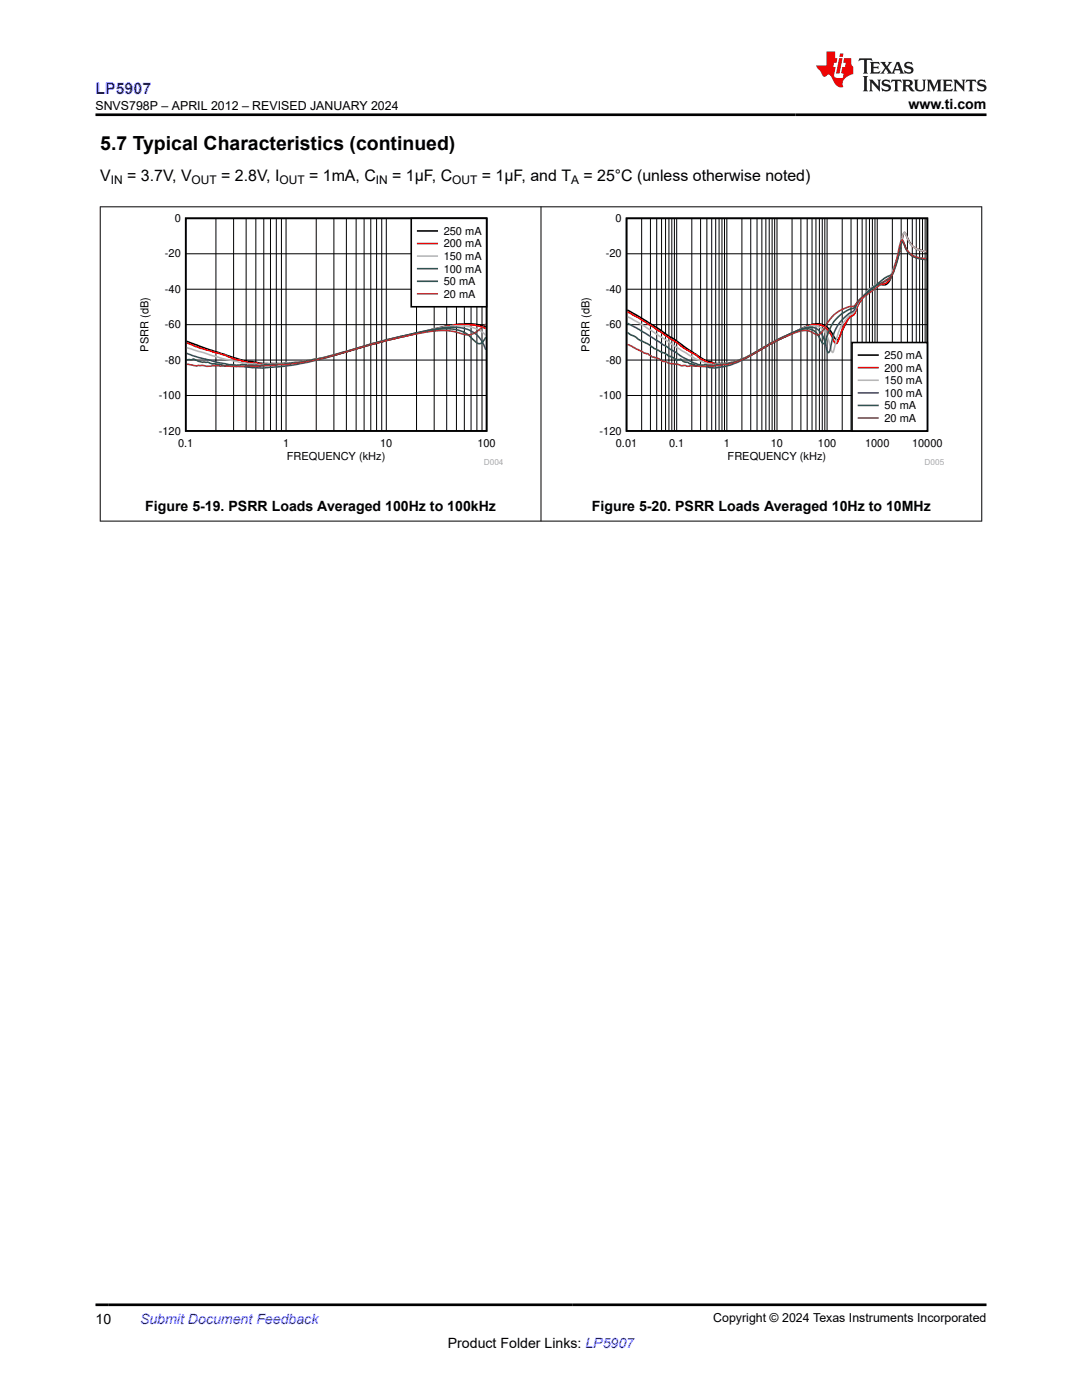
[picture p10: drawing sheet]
<svg xmlns="http://www.w3.org/2000/svg" width="216mm" height="279mm" viewBox="0 0 216 279" stroke-linecap="round" stroke-linejoin="round" font-family="sans-serif">
<path d="M37.1 43.6h60v42.4h-60zM96.9 65.3a15.9 15.9 0 0 0-9.3 .1l-10.6 2.6-12.5 3.4-2.6 .6-3.6 .4-4 .1a11.7 11.7 0 0 1-4-.3 23.2 23.2 0 0 1-6-1.6l-7.1-2.5" fill="none" stroke="#000" stroke-width=".32"/>
<g fill="none" stroke="#000" stroke-width=".2">
<path d="M37.1 57.7h60M37.1 50.6h60M43.1 43.6v42.4M46.6 43.6v42.4M49.1 43.6v42.4M51 43.6v42.4M52.6 43.6v42.4M54 43.6v42.4M55.1 43.6v42.4M56.2 43.6v42.4M57.1 43.6v42.4M63.1 43.6v42.4"/>
<path d="M66.6 43.6v42.4M69.1 43.6v42.4M71.1 43.6v42.4M72.7 43.6v42.4M74 43.6v42.4M75.1 43.6v42.4M76.2 43.6v42.4M77.1 43.6v42.4M83.1 43.6v42.4M86.6 43.6v42.4M89.1 43.6v42.4M91.1 43.6v42.4"/>
<path d="M92.7 43.6v42.4M94 43.6v42.4M95.2 43.6v42.4M96.2 43.6v42.4M37.1 78.9h60M37.1 71.9h60M37.1 64.8h60"/>
</g>
<path d="M96.9 65.6a13.8 13.8 0 0 0-8.8-.3l-10.9 2.6-12.9 3.6-6 1-1.5 .2-1.6-.1a12.1 12.1 0 0 1-4-.2 12 12 0 0 1-4-.6l-2.2-.9-5.1-1.4-2.7-1.1" fill="none" stroke="#f00" stroke-width=".32"/>
<path d="M96.9 66.9a8.1 8.1 0 0 0-6.8-1.8l-4.2 .7-8.7 2-13.4 3.7-3.1 .6-5 .5-4 .1-3.6-.3-3.8-.8-7.1-2.2" fill="none" stroke="#b8b8b8" stroke-width=".32"/>
<path d="M96.9 69.8a6.4 6.4 0 0 0-7.1-4.5l-3.7 .5-6.2 1.4-5.6 1.4-10.2 3.1-4.6 1-2.9 .4-4.3 .4-5.6-.5-3.4-.7-3.6-.9-2.5-.9" fill="none" stroke="#295c75" stroke-width=".32"/>
<path d="M96.9 67.3l-.4 .7a.94 .94 0 0 1-.8 .6 .94 .94 0 0 1-.9-.4 7.6 7.6 0 0 0-7.4-2.5l-4.4 .8-5.8 1.3-12.9 3.7-4.8 .9-2.9 .3-3.6 .1-1.3 .2-3.4-.3-1.1 .2-1.5-.1a2.15 2.15 0 0 1-1.8 0l-.6-.1a2.86 2.86 0 0 1-1.8-.4h-.3a5.4 5.4 0 0 1-2.6-.6l-.5 .1h-.9" fill="none" stroke="#286b48" stroke-width=".32"/>
<path d="M96.9 64.7l-1.1 .9a3.3 3.3 0 0 1-4.2 .9 18.1 18.1 0 0 0-9.1 .2l-8.2 1.9-9.5 2.8-2.9 .7-4.4 .6-6.5 .4-3.8 .1-4.4-.2-1.6 .1-.7-.2-1.3 .1-2-.3" fill="none" stroke="#9d3939" stroke-width=".32"/>
<path d="M82.1 43.6h15v17.6h-15z" fill-rule="evenodd" fill="#fff"/>
<path d="M82.1 43.6h15v17.6h-15zM83.4 46.1h3.8" fill="none" stroke="#000" stroke-width=".32"/>
<path d="M83.4 48.6h3.8" fill="none" stroke="#f00" stroke-width=".32"/>
<path d="M83.4 51.1h3.8" fill="none" stroke="#b8b8b8" stroke-width=".32"/>
<path d="M83.4 53.6h3.8" fill="none" stroke="#295c75" stroke-width=".32"/>
<path d="M83.4 56.1h3.8" fill="none" stroke="#286b48" stroke-width=".32"/>
<path d="M83.4 58.6h3.8" fill="none" stroke="#9d3939" stroke-width=".32"/>
<path d="M115.5 42.7h72.9v50h-72.9z" fill-rule="evenodd" fill="#fff"/>
<path d="M125 43.6h60v42.4h-60zM184.9 50.2l-.9-.2a3.9 3.9 0 0 1-3.2-3.1l-.3-.5-.3 .7a45.6 45.6 0 0 1-2.9 9.3 2.19 2.19 0 0 1-2 .4 6.8 6.8 0 0 0-3.6 3.2l-.7 1.4a1.96 1.96 0 0 1-1.1 1.6 9.7 9.7 0 0 0-2.3 4l-.4 .8a1.11 1.11 0 0 1-1-1 3.6 3.6 0 0 0-5.3-1.6l-5.9 2.8-6.2 3.4-1.4 .6-1.8 .4-2.1 .1a3.7 3.7 0 0 1-2.1-.4l-.6-.1-1.1-.7-9.5-6.4-5-3" fill="none" stroke="#000" stroke-width=".32"/>
<g fill="none" stroke="#000" stroke-width=".2">
<path d="M125 57.7h60.1M125 50.6h60.1M128 43.6v42.4M129.8 43.6v42.4M131 43.6v42.4M132 43.6v42.4M132.8 43.6v42.4M133.5 43.6v42.4M134.1 43.6v42.4M134.6 43.6v42.4M135 43.6v42.4M138 43.6v42.4"/>
<path d="M139.8 43.6v42.4M141 43.6v42.4M142 43.6v42.4M142.8 43.6v42.4M143.5 43.6v42.4M144.1 43.6v42.4M144.6 43.6v42.4M145 43.6v42.4M148 43.6v42.4M149.8 43.6v42.4M151.1 43.6v42.4M152 43.6v42.4"/>
<path d="M152.8 43.6v42.4M153.5 43.6v42.4M154.1 43.6v42.4M154.6 43.6v42.4M155 43.6v42.4M158 43.6v42.4M159.8 43.6v42.4M161.1 43.6v42.4M162 43.6v42.4M162.8 43.6v42.4M163.5 43.6v42.4M164.1 43.6v42.4"/>
<path d="M164.6 43.6v42.4M165 43.6v42.4M168.1 43.6v42.4M169.8 43.6v42.4M171.1 43.6v42.4M172 43.6v42.4M172.8 43.6v42.4M173.5 43.6v42.4M174.1 43.6v42.4M174.6 43.6v42.4M175 43.6v42.4M178.1 43.6v42.4"/>
<path d="M179.8 43.6v42.4M181.1 43.6v42.4M182 43.6v42.4M182.8 43.6v42.4M183.5 43.6v42.4M184.1 43.6v42.4M184.6 43.6v42.4M125 78.9h60.1M125 71.9h60.1M125 64.8h60.1"/>
</g>
<path d="M184.9 50.2l-1.2-.2a3.9 3.9 0 0 1-2.9-3l-.3-.6-.3 .6a40.6 40.6 0 0 1-2.8 8.9 2.84 2.84 0 0 1-2.3 .9l-1.4 .8-1 1.2a10.8 10.8 0 0 0-2.3 3.9 5.5 5.5 0 0 0-2.4 3.3l-.3 .6a3.2 3.2 0 0 1-.9 2l-.3-.2a5.4 5.4 0 0 0-2.3-3.4 5.8 5.8 0 0 0-4.9 .9l-4.2 2-6.5 3.6-3 1-1.7 .2a7.3 7.3 0 0 1-3.2-.6l-.8-.5-.9-.7-2.6-1.4-1.6-1.3-4.3-2.9-5.3-3.1" fill="none" stroke="#f00" stroke-width=".32"/>
<path d="M184.9 50.2l-1.2-.2a3.8 3.8 0 0 1-2.9-3l-.3-.6-.3 .5a31.7 31.7 0 0 1-2.8 8.6 5.9 5.9 0 0 1-2.8 1.4l-.9 .6-1 1.1a10.3 10.3 0 0 0-2.4 3.9 8.1 8.1 0 0 0-3.5 5.7l-.5 2-.2 .1-.8-2.4a3.4 3.4 0 0 0-2.5-2.8h-1.5l-2 .8-5.5 2.6-4.3 2.5-2.7 1.1-2.5 .5-1.9 .1-1.8-.3-1.9-.8-3.9-2.4-6.1-4.1-3.5-1.9" fill="none" stroke="#b8b8b8" stroke-width=".32"/>
<path d="M184.9 51.8l-1.6-.3a3.8 3.8 0 0 1-3-3.1l-.3-.2-.2 .5a25.7 25.7 0 0 1-2.1 6.6l-.9 .8-2.7 1.3-1.4 1.2a8.6 8.6 0 0 0-2.4 3.5l-.9 .5-.8 .7a8.1 8.1 0 0 0-2.8 5.5l-.2 1.1-.3 .5a3 3 0 0 1-.7-2.1 3.5 3.5 0 0 0-2.3-2.9l-.7-.1-1 .1-2.7 1.1-4.3 2.1-3.8 2.3-2.6 1.4-2.4 .8-2.2 .4-2.7-.5-1.7-.7-1.9-.9-7.4-4.8-3.7-2.1" fill="none" stroke="#295c75" stroke-width=".32"/>
<path d="M184.9 51.8l-1.6-.2a3.8 3.8 0 0 1-3-3.2l-.3-.2-.2 .5-1 4a3.7 3.7 0 0 1-1.1 2.2l-1.3 .7-3.7 3.2a7.2 7.2 0 0 0-2.4 2.7l-1 .3-1.7 1.1a8.7 8.7 0 0 0-2.9 5.1l-.2 .5-.2 .1-.5-.7a2.94 2.94 0 0 0-2.5-2.3l-1.9 .3-2.9 1.2-2.9 1.5-5 2.9-2.5 .9-1.3 .3-1.8 .1-.6 .2-1.7-.3-.6 .2-.8-.1a.61 .61 0 0 1-.9 0l-.2-.1a.92 .92 0 0 1-1-.4h-.6l-.8-.6-.3 .1-.5 .1-.8-.6-.9-.3-.8-.6h-.3l-1.6-.8-1.4-1-1.4-.6-1.1-.8-1.5-.8" fill="none" stroke="#286b48" stroke-width=".32"/>
<path d="M184.9 51.6l-1.6-.2a3.8 3.8 0 0 1-3-3.2l-.3-.3a3.5 3.5 0 0 0-.7 2.2l-.7 2.8a4.3 4.3 0 0 1-2.4 3.5l-3.6 2.7a5.9 5.9 0 0 0-2.2 2l-1 .1-.7 .3-1 .4-1.2 .8-1.3 1.6-1 1.7a1.05 1.05 0 0 1-.8 .8 1.05 1.05 0 0 1-1.1-.3 4.5 4.5 0 0 0-4.3 .1l-4.4 2-4.7 2.8-1.5 .7-2.2 .6-3.2 .4-1.9 .1-2.2-.2-.8 .1-.4-.2-.6 .1-1.2-.3a3.4 3.4 0 0 1-2-.5l-.3-.1a1.2 1.2 0 0 1-1-.4l-.7-.3-.8-.2-.9-.6-.6-.1-2.6-1.5-.5-.2h-.3" fill="none" stroke="#9d3939" stroke-width=".32"/>
<path d="M170 68.4h15v17.6h-15z" fill-rule="evenodd" fill="#fff"/>
<path d="M170 68.4h15v17.6h-15zM171.3 70.9h3.9" fill="none" stroke="#000" stroke-width=".32"/>
<path d="M171.3 73.4h3.9" fill="none" stroke="#f00" stroke-width=".32"/>
<path d="M171.3 75.9h3.9" fill="none" stroke="#b8b8b8" stroke-width=".32"/>
<path d="M171.3 78.4h3.9" fill="none" stroke="#295c75" stroke-width=".32"/>
<path d="M171.3 80.9h3.9" fill="none" stroke="#286b48" stroke-width=".32"/>
<path d="M171.3 83.4h3.9" fill="none" stroke="#9d3939" stroke-width=".32"/>
<path d="M19.9 41.3h176.1M20 41.2v62.9M107.9 41.2v62.9M195.9 41.2v62.9M19.9 104h176.1" fill="none" stroke="#000" stroke-width=".2"/>
<path d="M171.5 11.6l-.2 .6 .5-.2h.6v.1v2.2l-.2 .4h1l-.2-.4v-2.2v-.1h.5l.5 .2-.1-.6zM173.6 12.4l.2 .3v1.6l-.2 .4h1.9l.1-.6a1.08 1.08 0 0 1-1.3 .2v-.7h.6l.4 .2v-.7l-.4 .2h-.6v-.5l.2-.2a1 1 0 0 1 1 .3l-.1-.5zM175.7 12.4l.9 1.1-1 1.2h.9l-.2-.2 .5-.8 .4 .8-.2 .2h1.6l-.2-.2 .2-.5h.9l.1 .5-.1 .2h.9l-.2-.4-.8-1.9h-.5l-.9 2.1-.9-1.1 .9-1h-.8l.2 .2-.4 .6-.4-.6 .2-.2zM179 12.8l.4 1h-.7zM180.7 12.5a.65 .65 0 0 0-.2 .7 .65 .65 0 0 0 .6 .5l.6 .1 .1 .3a.79 .79 0 0 1-.7 .4 .79 .79 0 0 1-.7-.5l.1 .7 .2-.1a.93 .93 0 0 0 1.1 0 .93 .93 0 0 0 .4-.9 1.46 1.46 0 0 0-1.2-.6l-.1-.3a1.09 1.09 0 0 1 1.2 .2l-.2-.6-.1 .1-.5-.2zM172.2 15.2l.2 .4v2.2l-.2 .4h1l-.2-.4v-2.2l.2-.4zM173.4 15.9l.2 .4v1.5l-.2 .4h.8l-.3-.4 .1-1.3 1.6 1.8v-2l.2-.4h-.7l.1 .2 .1 1.1-1.2-1.3zM176.2 16a.65 .65 0 0 0-.2 .8 .65 .65 0 0 0 .6 .4l.6 .2 .1 .2a.79 .79 0 0 1-.7 .4 .79 .79 0 0 1-.7-.5l.1 .7 .2-.1a.93 .93 0 0 0 1.1 .1 .93 .93 0 0 0 .4-1 1.46 1.46 0 0 0-1.2-.5l-.1-.4a1.09 1.09 0 0 1 1.2 .2l-.1-.6-.2 .1-.5-.1zM177.9 15.9l-.1 .6a.63 .63 0 0 1 .8-.3v1.6l-.3 .4h1l-.2-.4v-1.6a.66 .66 0 0 1 .8 .3l-.1-.6zM180 15.9l.2 .4v1.5l-.2 .4h1l-.2-.2-.1-.7h.5l.1 .2a.79 .79 0 0 0 1.2 .6l-1-.9a.61 .61 0 0 0 .6-.6 .61 .61 0 0 0-.5-.7zM180.8 16.2h.1a.47 .47 0 0 1 .5 .1 .47 .47 0 0 1 .1 .5l-.1 .1-.7 .1zM182.3 15.9l.2 .2a2.27 2.27 0 0 0 .4 2 1.04 1.04 0 0 0 1.7-.7v-1.3l.2-.2h-.8l.2 .4v1.1a.6 .6 0 0 1-.6 .6 .6 .6 0 0 1-.6-.6v-1.1l.3-.4zM184.9 15.9l.2 .4v1.5l-.2 .4h.8l-.3-.4v-1.4l.9 1.9 .9-1.9v1.4l-.3 .4h1l-.2-.4v-1.5l.2-.4h-.8l-.7 1.5-.6-1.5zM188.1 15.9l.2 .4v1.5l-.2 .4h1.9l.1-.6a1.09 1.09 0 0 1-1.3 .2v-.7h.6l.4 .2v-.6l-.4 .2h-.6v-.6l.2-.1a1.01 1.01 0 0 1 1 .3l-.1-.6zM190.2 15.9l.3 .4v1.5l-.3 .4h.8l-.2-.4v-1.3l1.6 1.8v-2l.2-.4h-.7l.2 .2v1.1l-1.2-1.3zM192.8 15.9l-.1 .6a.63 .63 0 0 1 .8-.3v1.6l-.3 .4h1l-.2-.4v-1.6a.66 .66 0 0 1 .8 .3l-.1-.6zM195.2 16a.65 .65 0 0 0-.2 .8 .65 .65 0 0 0 .6 .4l.6 .2 .2 .2a.79 .79 0 0 1-.7 .4 .79 .79 0 0 1-.7-.5l.1 .7 .2-.1a.93 .93 0 0 0 1 .1 .93 .93 0 0 0 .5-1 1.46 1.46 0 0 0-1.3-.5v-.4a1.09 1.09 0 0 1 1.2 .2l-.2-.6-.2 .1-.5-.1z" fill="#231f20"/>
<path d="M164.9 10.3v2.7h-2l.1 .4 .8 1a.95 .95 0 0 0 1 .9 .59 .59 0 0 1 .5-.4 .59 .59 0 0 1 .5 .3l.4 .8a1.59 1.59 0 0 0 2.1 1.4 1.61 1.61 0 0 1 1-2.3l1-.3-.1-1.5a1.59 1.59 0 0 1-.3-1.7h-1.5l-.2 .9h.6l-.2 .9h-.5l-.2 .9v.3l.4 .1-.1 .9h-.7a.73 .73 0 0 1-1-.7l.3-1.5h-.5l.1-.9h.5l.2-.9h-.5v-1.3zM167.4 11.6l-.6 3.1h.7l.6-3.1zM167.6 10.7l-.1 .6h.7l.1-.6z" fill="#ed1c24"/>
<path d="M19 22.9h177.8M19 260.4h177.8" fill="none" stroke="#000" stroke-width=".53"/>
<text font-size="3.9" x="20" y="29.9">5.7 Typical Characteristics (continued)</text>
<text font-size="3.2" fill="#00f" x="19" y="18.7">LP5907</text>
<g font-size="3.2">
<text x="20" y="36.1">V</text>
<text x="25.4" y="36.1">= 3.7V, V</text>
<text x="44.1" y="36.1">= 2.8V, I</text>
<text x="61.7" y="36.1">= 1mA, C</text>
<text x="78.3" y="36.1">= 1µF, C</text>
<text x="96.1" y="36.1">= 1µF, and T</text>
<text x="116.4" y="36.1">= 25°C (unless otherwise noted)</text>
</g>
<g font-size="2.8">
<text x="181.3" y="21.8">www.ti.com</text>
<text x="29" y="102">Figure 5-19. PSRR Loads Averaged 100Hz to 100kHz</text>
<text x="118.1" y="102">Figure 5-20. PSRR Loads Averaged 10Hz to 10MHz</text>
<text x="19" y="264.2">10</text>
<text x="89.4" y="269">Product Folder Links: LP5907</text>
</g>
<text font-size="2.8" fill="#00f" x="27.9" y="264.2">Submit Document Feedback</text>
<g font-size="2.5">
<text x="19" y="21.9">SNVS798P – APRIL 2012 – REVISED JANUARY 2024</text>
<text x="142.3" y="263.9">Copyright © 2024 Texas Instruments Incorporated</text>
</g>
<g font-size="2.4">
<text x="22.1" y="36.7">IN</text>
<text x="38.2" y="36.7">OUT</text>
<text x="55.8" y="36.7">OUT</text>
<text x="75" y="36.7">IN</text>
<text x="90.2" y="36.7">OUT</text>
<text x="113.9" y="36.7">A</text>
</g>
<g font-size="2.2">
<text x="34.9" y="44.3">0</text>
<text x="88.5" y="46.9">250 mA</text>
<text x="122.8" y="44.3">0</text>
<text x="32.9" y="51.4">-20</text>
<text x="88.5" y="49.4">200 mA</text>
<text x="88.5" y="51.9">150 mA</text>
<text x="120.9" y="51.4">-20</text>
<text x="32.9" y="58.4">-40</text>
<text x="88.5" y="54.4">100 mA</text>
<text x="88.5" y="56.9">50 mA</text>
<text x="88.5" y="59.4">20 mA</text>
<text x="120.9" y="58.4">-40</text>
<text x="32.9" y="65.5">-60</text>
<text x="120.9" y="65.5">-60</text>
<text x="29.7" y="70.2" transform="rotate(-90 29.7 70.2)">PSRR (dB)</text>
<text x="117.6" y="70.2" transform="rotate(-90 117.6 70.2)">PSRR (dB)</text>
<text x="176.5" y="71.6">250 mA</text>
<text x="32.9" y="72.6">-80</text>
<text x="120.9" y="72.6">-80</text>
<text x="176.5" y="74.2">200 mA</text>
<text x="176.5" y="76.7">150 mA</text>
<text x="31.7" y="79.6">-100</text>
<text x="119.6" y="79.6">-100</text>
<text x="176.5" y="79.2">100 mA</text>
<text x="176.5" y="81.7">50 mA</text>
<text x="31.7" y="86.7">-120</text>
<text x="35.5" y="89.2">0.1</text>
<text x="56.5" y="89.2">1</text>
<text x="75.9" y="89.2">10</text>
<text x="95.3" y="89.2">100</text>
<text x="119.6" y="86.7">-120</text>
<text x="122.9" y="89.2">0.01</text>
<text x="133.5" y="89.2">0.1</text>
<text x="144.4" y="89.2">1</text>
<text x="153.8" y="89.2">10</text>
<text x="163.2" y="89.2">100</text>
<text x="172.6" y="89.2">1000</text>
<text x="176.5" y="84.2">20 mA</text>
<text x="182" y="89.2">10000</text>
<text x="57.2" y="91.7">FREQUENCY (kHz)</text>
<text x="145.2" y="91.7">FREQUENCY (kHz)</text>
</g>
<g font-size="1.6" fill="#a8a8a8">
<text x="96.5" y="92.7">D004</text>
<text x="184.5" y="92.7">D005</text>
</g>
</svg>
